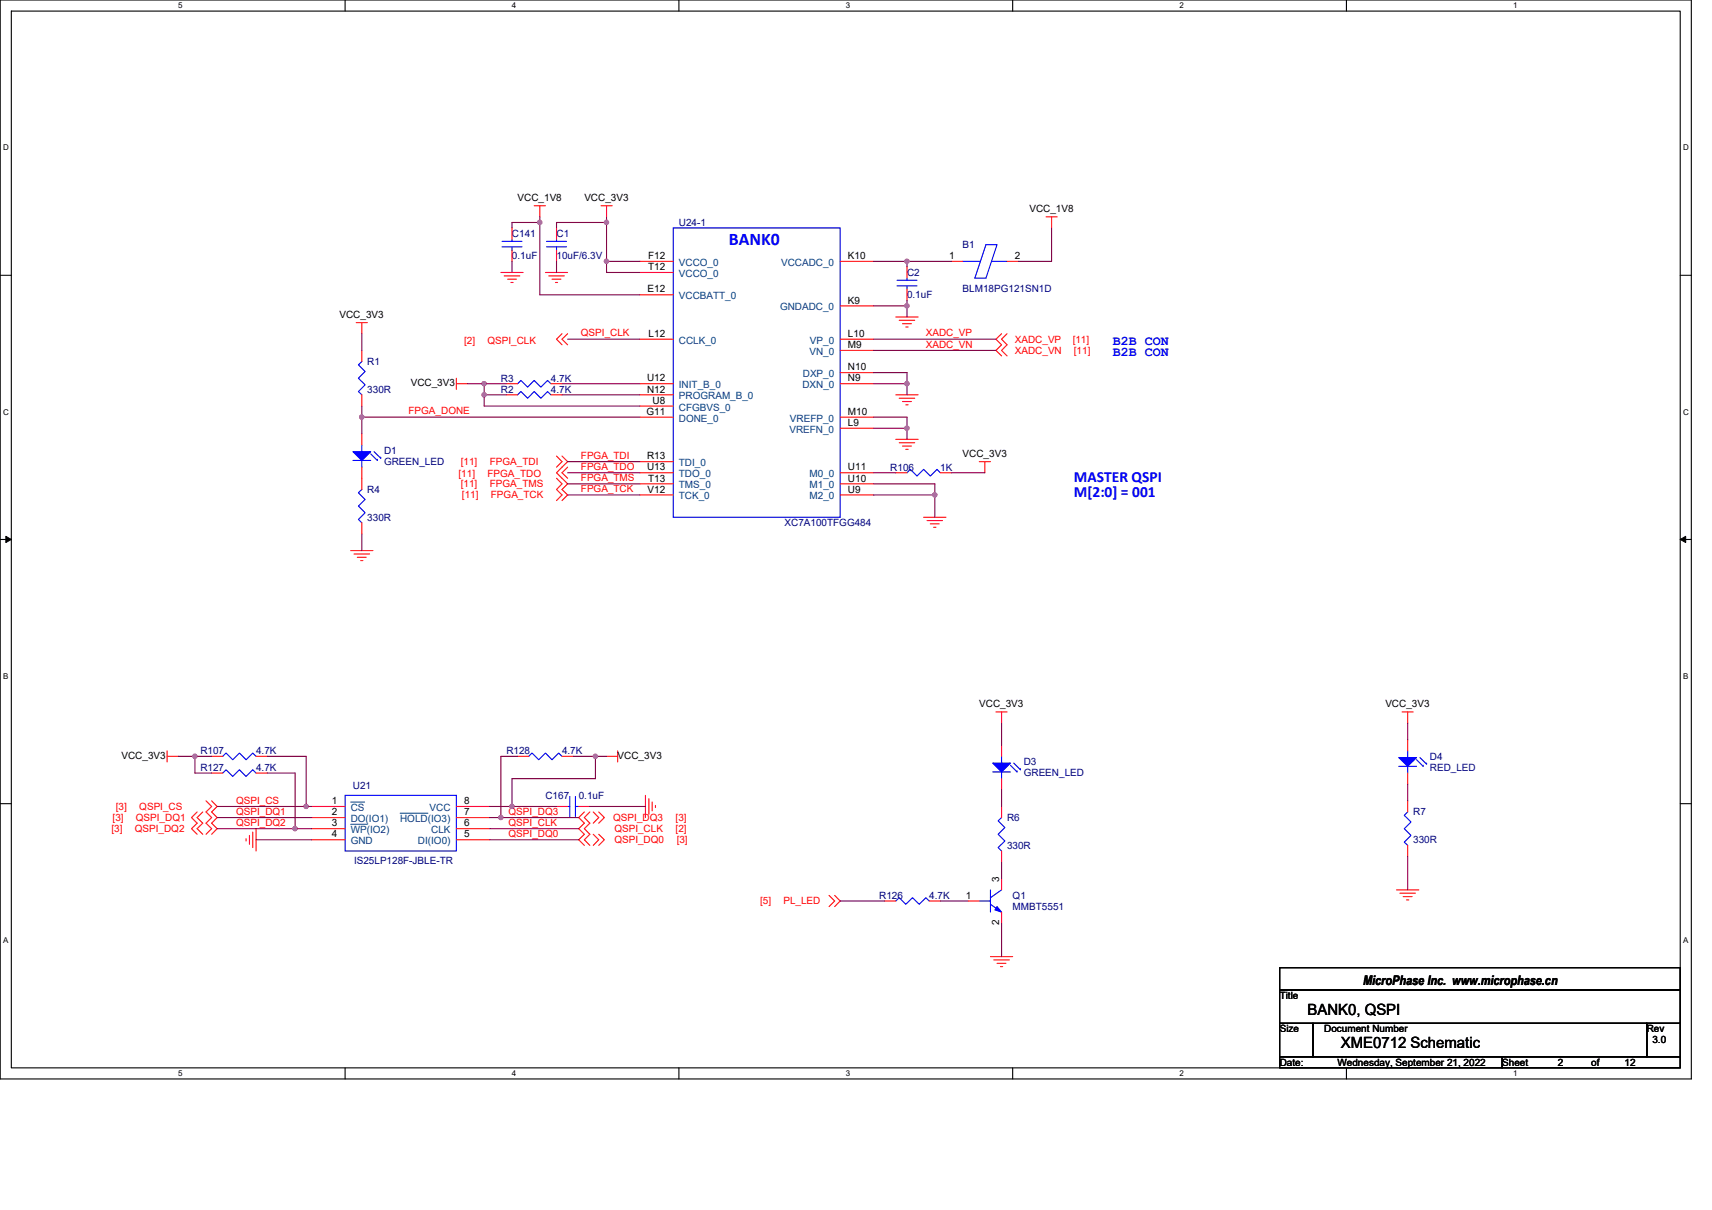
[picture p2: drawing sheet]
<svg xmlns="http://www.w3.org/2000/svg" width="297mm" height="210mm" viewBox="0 0 297 210" stroke-linecap="round" stroke-linejoin="round" font-family="sans-serif">
<path d="M0 0h293.5v187.2h-293.5zM2 1.9h289.5v183.4h-289.5z" fill="none" stroke="#000" stroke-width=".19"/>
<g fill="#fff">
<path d="M30.9 .2h.8v1.6h-.8z"/>
<path d="M30.9 185.5h.8v1.6h-.8z"/>
</g>
<path d="M59.9 0v1.9M59.9 185.3v1.9" fill="none" stroke="#000" stroke-width=".19"/>
<g fill="#fff">
<path d="M88.8 .2h.8v1.6h-.8z"/>
<path d="M88.8 185.5h.8v1.6h-.8z"/>
</g>
<path d="M117.8 0v1.9M117.8 185.3v1.9" fill="none" stroke="#000" stroke-width=".19"/>
<g fill="#fff">
<path d="M146.7 .2h.8v1.6h-.8z"/>
<path d="M146.7 185.5h.8v1.6h-.8z"/>
</g>
<path d="M175.7 0v1.9M175.7 185.3v1.9" fill="none" stroke="#000" stroke-width=".19"/>
<g fill="#fff">
<path d="M204.7 .2h.7v1.6h-.7z"/>
<path d="M204.7 185.5h.7v1.6h-.7z"/>
</g>
<path d="M233.6 0v1.9M233.6 185.3v1.9" fill="none" stroke="#000" stroke-width=".19"/>
<g fill="#fff">
<path d="M262.6 .2h.7v1.6h-.7z"/>
<path d="M262.6 185.5h.7v1.6h-.7z"/>
<path d="M.5 24.8h1v1.6h-1z"/>
<path d="M292 24.8h1v1.6h-1z"/>
<path d="M.5 70.7h1v1.5h-1z"/>
<path d="M292 70.7h1v1.5h-1z"/>
</g>
<path d="M0 47.8h2M291.5 47.8h2" fill="none" stroke="#000" stroke-width=".19"/>
<g fill="#fff">
<path d="M.5 116.5h.9v1.6h-.9z"/>
<path d="M292 116.5h.9v1.6h-.9z"/>
</g>
<path d="M0 93.6h2M291.5 93.6h2" fill="none" stroke="#000" stroke-width=".19"/>
<path d="M1 93.1l1 .5-1 .5zM291.5 93.6l1-.5v1z" fill="#000" stroke="#000" stroke-width=".17"/>
<g fill="#fff">
<path d="M.5 162.4h.9v1.5h-.9z"/>
<path d="M292 162.4h.9v1.5h-.9z"/>
</g>
<path d="M0 139.5h2M291.5 139.5h2M222 167.9h69.5v3.9h-69.5zM222 171.8h69.5v5.8h-69.5zM222 177.6h5.8v5.8h-5.8zM227.8 177.6h57.9v5.8h-57.9zM285.7 177.6h5.8v5.8h-5.8zM222 183.4h38.6v1.9h-38.6zM260.6 183.4h30.9v1.9h-30.9z" fill="none" stroke="#000" stroke-width=".19"/>
<g fill="none" stroke="#f00" stroke-width=".19">
<path d="M88.8 39.6v1.9M92.7 35.7h1.9M93.7 35.7v1.9M96.6 39.6v1.9M104.3 35.7h1.9M105.2 35.7v1.9M181.5 37.6h1.9M182.5 37.6v2M61.8 56h1.9M62.8 56v1.9M86.9 47.3h3.9M87.5 47.9h2.7"/>
<path d="M88.1 48.5h1.5M88.6 49h.4M88.8 43.4v2M94.6 47.3h3.9M95.2 47.9h2.7M95.8 48.5h1.5M96.4 49h.3M96.6 43.4v2M97.5 57.9l-.9 1 .9 .9M98.5 57.9l-1 1 1 .9M111 51.2h5.8M111 45.4h5.8"/>
<path d="M111 47.3h5.8M111 58.9h5.8M145.8 53.1h5.8M145.8 45.4h5.8M145.8 58.9h5.8M155.4 55h3.9M156 55.6h2.7M156.6 56.2h1.5M157.2 56.7h.4M157.4 46.3v2M157.4 50.2v1.9M165.1 45.4h1.9"/>
<path d="M173.8 57.9l-1 1 1 .9-1 1 1 1M174.7 45.4h2M174.7 57.9l-.9 1 .9 .9-.9 1 .9 1M62.8 75.3v1.9M62.8 68.5v2M62.8 60.8v1.9M79.2 66.6h1.9M79.2 65.6v2M87.9 68.5h1.9M87.9 66.6h1.9M95.6 68.5h1.9M95.6 66.6h1.9"/>
<path d="M96.6 79.1l.9 1-.9 1M97.5 79.1l1 1-1.9 1.9 1.9 2-1 .9 1 1-1 1M111 66.6h5.8M111 68.5h5.8M111 70.5h5.8M111 72.4h5.8M145.8 72.4h5.8M145.8 74.3h5.8M145.8 64.7h5.8M145.8 66.6h5.8M145.8 60.8h5.8M155.4 76.2h3.9"/>
<path d="M155.4 68.5h3.9M156 76.8h2.7M156 69.1h2.7M156.6 77.4h1.5M156.6 69.7h1.5M157.2 78h.4M157.2 70.3h.4M60.9 95.5h3.8M61.4 96.1h2.7M62 96.7h1.5M62.6 97.3h.4M62.8 90.7v1.9"/>
<path d="M62.8 81.1v3.8M96.6 83l.9 1-.9 .9 .9 1-.9 1M98.5 81.1l-1 .9 1 1M111 80.1h5.8M111 82h5.8M111 84h5.8M111 85.9h5.8M145.8 82h5.8M145.8 84h5.8M145.8 85.9h5.8M155.4 82h2M160.2 89.8h3.9"/>
<path d="M160.8 90.3h2.7M161.4 90.9h1.6M162 91.5h.4M163.1 82h2M169.9 80.1h1.9M170.9 80.1v1.9M29 131.3h1.9M29 130.3v1.9M35.7 139l1 1-1 .9 1 1-1 1 1 .9-1 1M36.7 139l1 1-1 .9 1 1-1 1 1 .9-1 1M36.7 134.2h1.9M36.7 131.3h1.9"/>
<path d="M44.4 134.2h2M44.4 131.3h2M54.1 140h5.8M79.2 140h5.8M89.8 131.3h1.9M96.6 140h1.9M97.5 131.3h2M100.4 140h1.9M105.2 131.3h2M107.2 130.3v1.9M112 138v3.9M112.6 138.6v2.7"/>
<path d="M113.2 139.2v1.5M113.7 139.8v.3M172.8 123.5h1.9M173.8 123.5v2M173.8 140v1.9M173.8 135.1v2M173.8 129.3v2M243.3 123.5h1.9M244.2 123.5v2M244.2 134.2v1.9M244.2 128.4v1.9M244.2 139v1.9"/>
<path d="M34.2 140.9l-1 1 1 1-1 .9 1 1M35.2 140.9l-1 1 1 1-1 .9 1 1M42.7 145.5v.4M43.3 145v1.5M43.9 144.4v2.7M44.4 143.8v3.9M54.1 141.9h5.8M54.1 143.8h5.8M54.1 145.7h5.8M79.2 145.7h5.8M79.2 143.8h5.8M79.2 141.9h5.8"/>
<path d="M101.4 140.9l-1 1 1 1-1 .9 1 1-1 .9 1 1M102.3 140.9l-.9 1 .9 1-.9 .9 .9 1-.9 .9 .9 1M102.9 140.9l1 1-1 1M102.9 144.8l1 .9-1 1M103.9 140.9l1 1-1 1M103.9 144.8l1 .9-1 1M143.8 155.4l1 1-1 .9M144.8 155.4l1 1-1 .9M153.5 156.4h1.9M161.2 156.4h1.9M168 156.4h1.9M173.8 158.3v1.9"/>
<path d="M173.8 152.5v1.9M173.8 147.7v1.9M242.3 154.4h3.9M242.9 155h2.7M243.5 155.6h1.5M244 156.2h.4M244.2 146.7v1.9M171.8 166h3.9M172.4 166.6h2.7M173 167.2h1.5M173.6 167.7h.4"/>
</g>
<g fill="#00f" stroke="#00f" stroke-width=".19">
<path d="M242.7 131.5h3.1l-1.6 1.5z" fill-rule="evenodd"/>
<path d="M173 157.3l.8 1-1.2-.4z" fill-rule="evenodd"/>
<path d="M61.2 78.4h3.1l-1.5 1.5z" fill-rule="evenodd"/>
<path d="M172.2 132.4h3.1l-1.5 1.6z" fill-rule="evenodd"/>
</g>
<g fill="none" stroke="#00f" stroke-width=".19">
<path d="M116.8 39.6h29v50.2h-29zM87.1 42.8h3.5M87.1 41.9h3.5M88.8 41.5v.4M88.8 42.8v.6M94.8 42.8h3.5M94.8 41.9h3.5M96.6 41.5v.4M96.6 42.8v.6M155.6 49.6h3.5M155.6 48.6h3.5M157.4 48.3v.3"/>
<path d="M157.4 49.6v.6M167 45.4h3.1M171.1 42.5h1.9l-1.9 5.8h-2zM172 45.4h2.7M61.2 79.9h3.1M62.8 77.2v1.2M62.8 79.9v1.2M62.8 62.7l-.6 .6 1.1 1.2-1.1 1.1 1.1 1.2-1.1 1.1 .6 .6M64.3 78.8l1.2 1.1v-.2M64.9 78.4l1.2 1.1v-.2M89.8 68.5l.6-.6 1.1 1.2 1.2-1.2 1.1 1.2 1.2-1.2 .6 .6M89.8 66.6l.6-.6 1.1 1.2 1.2-1.2 1.1 1.2 1.2-1.2 .6 .6"/>
<path d="M62.8 84.9l-.6 .6 1.1 1.2-1.1 1.1 1.1 1.2-1.1 1.1 .6 .6M157.4 82l.5-.6 1.2 1.2 1.1-1.2 1.2 1.2 1.2-1.2 .5 .6M38.6 134.2l.6-.6 1.2 1.1 1.1-1.1 1.2 1.1 1.2-1.1 .5 .6M38.6 131.3l.6-.6 1.2 1.1 1.1-1.1 1.2 1.1 1.2-1.1 .5 .6M59.9 138h19.3v9.7h-19.3zM91.7 131.3l.6-.6 1.2 1.1 1.1-1.1 1.2 1.1 1.1-1.1 .6 .6M98.5 140h.4M98.9 138.2v3.5M99.8 140h.6M99.8 138.2v3.5M172.2 134h3.1M173.8 131.3v1.1"/>
<path d="M173.8 134v1.1M175.3 132.8l1.2 1.2v-.2M175.9 132.4l1.2 1.2v-.2M242.7 133h3.1M244.2 130.3v1.2M244.2 133v1.2M245.8 131.8l1.1 1.2v-.2M246.4 131.5l1.1 1.1v-.2M155.4 156.4l.6-.6 1.2 1.1 1.1-1.1 1.2 1.1 1.2-1.1 .5 .6M169.9 156.4h1.9M171.8 154.4v3.9M171.8 156.9l2 1.4"/>
<path d="M173.8 154.4l-2 1.4M173.8 141.9l-.6 .6 1.1 1.1-1.1 1.2 1.1 1.1-1.1 1.2 .6 .6M244.2 140.9l-.6 .6 1.2 1.1-1.2 1.2 1.2 1.2-1.2 1.1 .6 .6"/>
</g>
<path d="M60.9 139.2h2.4M60.9 143h2.8M69.4 141.1h4.8" fill="none" stroke="#004080" stroke-width=".17"/>
<g fill="none" stroke="#800040" stroke-width=".19">
<path d="M93.7 37.6v1M93.7 38.6v12.6h17.3M93.7 38.6h-4.9v1M105.2 37.6v1M105.2 38.6h-8.6v1M105.2 38.6v6.8M182.5 39.6v5.8h-5.8M62.8 57.9v2.9M88.8 45.4v1.9M96.6 45.4v1.9M98.5 58.9h12.5M105.2 45.4h5.8"/>
<path d="M105.2 45.4v1.9h5.8M151.6 58.9h21.2M151.6 45.4h5.8M151.6 53.1h5.8M157.4 45.4h7.7M157.4 52.1v1M157.4 53.1v1.9M157.4 45.4v.9M62.8 70.5v1.9M62.8 72.4v2.9M62.8 72.4h48.2M81.1 66.6h2.9"/>
<path d="M84 68.5h3.9M84 66.6h3.9M84 68.5v2h27M84 66.6v1.9M97.5 68.5h13.5M97.5 66.6h13.5M151.6 60.8h21.2M151.6 64.7h5.8v1.9M151.6 66.6h5.8M151.6 72.4h5.8v1.9M151.6 74.3h5.8M157.4 66.6v1.9"/>
<path d="M157.4 74.3v1.9M62.8 92.6v2.9M98.5 80.1h12.5M98.5 82h12.5M98.5 84h12.5M98.5 85.9h12.5M151.6 85.9h10.6M151.6 82h3.8M151.6 84h10.6v1.9M162.2 85.9v3.9M165.1 82h5.8M30.9 131.3h2.9"/>
<path d="M33.8 131.3h2.9M33.8 131.3v2.9h2.9M37.7 140h15.4M46.4 131.3h6.7v8.7M46.4 134.2h4.8v9.6M53.1 140h1M85 140h3.8M88.8 140h7.8M89.8 131.3h-2.9v10.6M99.5 131.3h3.8M102.3 140h9.7M103.3 131.3v3.8h-14.5v4.9"/>
<path d="M103.3 131.3h1.9M173.8 125.5v3.8M173.8 137.1v2.9M244.2 125.5v2.9M244.2 136.1v2.9M37.7 143.8h13.5M37.7 141.9h16.4M44.4 145.7h9.7M51.2 143.8h2.9M85 141.9h1.9M85 143.8h15.4M85 145.7h15.4"/>
<path d="M86.9 141.9h13.5M145.8 156.4h7.7M163.1 156.4h4.9M173.8 149.6v2.9M244.2 148.6v5.8M173.8 160.2v5.8"/>
</g>
<g fill="#f0f" stroke="#f0f" stroke-width=".19">
<circle cx="157.4" cy="45.3" r=".38"/>
<circle cx="157.4" cy="53.1" r=".38"/>
<circle cx="157.4" cy="66.6" r=".38"/>
<circle cx="84" cy="66.6" r=".38"/>
<circle cx="84" cy="68.5" r=".38"/>
<circle cx="105.2" cy="38.6" r=".38"/>
<circle cx="105.2" cy="45.3" r=".38"/>
<circle cx="162.2" cy="85.9" r=".38"/>
<circle cx="93.6" cy="38.6" r=".38"/>
<circle cx="53.1" cy="139.9" r=".38"/>
<circle cx="157.4" cy="74.3" r=".38"/>
<circle cx="62.8" cy="72.4" r=".38"/>
<circle cx="33.8" cy="131.3" r=".38"/>
<circle cx="51.2" cy="143.8" r=".38"/>
<circle cx="86.9" cy="141.9" r=".38"/>
<circle cx="88.8" cy="139.9" r=".38"/>
<circle cx="103.3" cy="131.3" r=".38"/>
</g>
<text font-size="3.1" fill="#00f" x="126.5" y="42.5">BANK0</text>
<g font-size="2.7" fill="#00f">
<text x="186.3" y="83.6">MASTER QSPI</text>
<text x="186.3" y="86.3">M[2:0] = 001</text>
</g>
<g font-size="2.7">
<text x="226.9" y="176.1">BANK0, QSPI</text>
<text x="232.6" y="181.9">XME0712 Schematic</text>
</g>
<g font-size="2.3" fill="#00f">
<text x="193.1" y="59.8">B2B CON</text>
<text x="193.1" y="61.8">B2B CON</text>
</g>
<text font-size="2.3" x="236.5" y="170.9">MicroPhase Inc. www.microphase.cn</text>
<g font-size="1.7">
<text x="89.8" y="34.9">VCC_1V8</text>
<text x="101.4" y="34.9">VCC_3V3</text>
<text x="178.6" y="36.9">VCC_1V8</text>
<text x="112.5" y="45">F12</text>
<text x="112.5" y="46.9">T12</text>
<text x="147.1" y="45">K10</text>
<text x="164.7" y="45">1</text>
<text x="176.1" y="45">2</text>
<text x="112.3" y="50.8">E12</text>
<text x="147.1" y="52.7">K9</text>
<text x="58.9" y="55.2">VCC_3V3</text>
<text x="112.5" y="58.5">L12</text>
<text x="147.1" y="58.5">L10</text>
<text x="147.1" y="64.3">N10</text>
<text x="147.1" y="60.4">M9</text>
<text x="71.3" y="67">VCC_3V3</text>
<text x="112.2" y="72">G11</text>
<text x="112.3" y="66.2">U12</text>
<text x="112.3" y="68.1">N12</text>
<text x="113.2" y="70.1">U8</text>
<text x="147.1" y="66.2">N9</text>
<text x="147.1" y="72">M10</text>
<text x="147.1" y="73.9">L9</text>
<text x="112.3" y="79.7">R13</text>
<text x="112.3" y="81.6">U13</text>
<text x="112.5" y="83.6">T13</text>
<text x="147.1" y="81.6">U11</text>
<text x="147.1" y="83.6">U10</text>
<text x="167" y="79.3">VCC_3V3</text>
<text x="112.3" y="85.5">V12</text>
<text x="147.1" y="85.5">U9</text>
<text x="169.9" y="122.8">VCC_3V3</text>
<text x="240.4" y="122.8">VCC_3V3</text>
<text x="21.1" y="131.7">VCC_3V3</text>
<text x="107.2" y="131.7">VCC_3V3</text>
<text x="57.5" y="139.6">1</text>
<text x="57.5" y="143.4">3</text>
<text x="57.5" y="141.5">2</text>
<text x="80.5" y="143.4">6</text>
<text x="80.5" y="141.5">7</text>
<text x="80.5" y="139.6">8</text>
<text x="57.5" y="145.3">4</text>
<text x="80.5" y="145.3">5</text>
<text x="167.6" y="156">1</text>
<text x="173.4" y="153.1" transform="rotate(-90 173.4 153.1)">3</text>
<text x="173.4" y="160.6" transform="rotate(-90 173.4 160.6)">2</text>
<text x="222" y="173.4">Title</text>
<text x="222" y="179.1">Size</text>
<text x="229.8" y="179.1">Document Number</text>
<text x="285.7" y="179.1">Rev</text>
<text x="222" y="184.9">Date:</text>
<text x="232.1" y="184.9">Wednesday, September 21, 2022</text>
<text x="260.6" y="184.9">Sheet</text>
<text x="270.3" y="184.9">2</text>
<text x="276.1" y="184.9">of</text>
<text x="281.9" y="184.9">12</text>
<text x="286.7" y="181.1">3.0</text>
</g>
<g font-size="1.7" fill="#000080">
<text x="88.8" y="41.1">C141</text>
<text x="96.6" y="41.1">C1</text>
<text x="117.8" y="39.2">U24-1</text>
<text x="88.8" y="45">0.1uF</text>
<text x="96.6" y="45">10uF/6.3V</text>
<text x="157.4" y="47.9">C2</text>
<text x="167" y="43.1">B1</text>
<text x="157.4" y="51.7">0.1uF</text>
<text x="167" y="50.8">BLM18PG121SN1D</text>
<text x="63.7" y="63.3">R1</text>
<text x="63.7" y="68.1">330R</text>
<text x="86.9" y="68.1">R2</text>
<text x="86.9" y="66.2">R3</text>
<text x="95.6" y="68.1">4.7K</text>
<text x="95.6" y="66.2">4.7K</text>
<text x="66.6" y="78.8">D1</text>
<text x="66.6" y="80.7">GREEN_LED</text>
<text x="154.5" y="81.7">R106</text>
<text x="163.1" y="81.7">1K</text>
<text x="63.7" y="85.5">R4</text>
<text x="63.7" y="90.3">330R</text>
<text x="136.1" y="91.3">XC7A100TFGG484</text>
<text x="34.8" y="130.9">R107</text>
<text x="44.4" y="130.9">4.7K</text>
<text x="87.9" y="130.9">R128</text>
<text x="97.5" y="130.9">4.7K</text>
<text x="248.1" y="131.8">D4</text>
<text x="34.8" y="133.8">R127</text>
<text x="44.4" y="133.8">4.7K</text>
<text x="61.2" y="136.9">U21</text>
<text x="177.6" y="132.8">D3</text>
<text x="177.6" y="134.7">GREEN_LED</text>
<text x="248.1" y="133.8">RED_LED</text>
<text x="94.6" y="138.6">C167</text>
<text x="100.4" y="138.6">0.1uF</text>
<text x="174.7" y="142.5">R6</text>
<text x="245.2" y="141.5">R7</text>
<text x="61.4" y="150">IS25LP128F-JBLE-TR</text>
<text x="174.7" y="147.3">330R</text>
<text x="245.2" y="146.3">330R</text>
<text x="152.5" y="156">R126</text>
<text x="161.2" y="156">4.7K</text>
<text x="175.7" y="156">Q1</text>
<text x="175.7" y="157.9">MMBT5551</text>
</g>
<g font-size="1.7" fill="#004080">
<text x="117.8" y="46.1">VCCO_0</text>
<text x="135.5" y="46.1">VCCADC_0</text>
<text x="117.8" y="51.9">VCCBATT_0</text>
<text x="117.8" y="48.1">VCCO_0</text>
<text x="135.3" y="53.9">GNDADC_0</text>
<text x="117.8" y="59.6">CCLK_0</text>
<text x="140.5" y="59.6">VP_0</text>
<text x="139.3" y="65.4">DXP_0</text>
<text x="140.4" y="61.6">VN_0</text>
<text x="117.8" y="67.4">INIT_B_0</text>
<text x="117.8" y="69.3">PROGRAM_B_0</text>
<text x="117.8" y="71.2">CFGBVS_0</text>
<text x="139.2" y="67.4">DXN_0</text>
<text x="117.8" y="73.2">DONE_0</text>
<text x="137" y="75.1">VREFN_0</text>
<text x="137.1" y="73.2">VREFP_0</text>
<text x="117.8" y="80.9">TDI_0</text>
<text x="117.8" y="82.8">TDO_0</text>
<text x="140.5" y="82.8">M0_0</text>
<text x="117.8" y="84.8">TMS_0</text>
<text x="117.8" y="86.7">TCK_0</text>
<text x="140.5" y="84.8">M1_0</text>
<text x="140.5" y="86.7">M2_0</text>
<text x="60.9" y="140.7">CS</text>
<text x="60.9" y="142.7">DO(IO1)</text>
<text x="69.4" y="142.7">HOLD(IO3)</text>
<text x="74.5" y="140.7">VCC</text>
<text x="60.9" y="144.6">WP(IO2)</text>
<text x="60.9" y="146.5">GND</text>
<text x="72.5" y="146.5">DI(IO0)</text>
<text x="74.8" y="144.6">CLK</text>
</g>
<g font-size="1.7" fill="#f00">
<text x="80.5" y="59.6">[2]</text>
<text x="84.6" y="59.6">QSPI_CLK</text>
<text x="100.8" y="58.4">QSPI_CLK</text>
<text x="160.6" y="58.4">XADC_VP</text>
<text x="176.1" y="59.5">XADC_VP</text>
<text x="186.1" y="59.5">[11]</text>
<text x="160.6" y="60.3">XADC_VN</text>
<text x="176.1" y="61.4">XADC_VN</text>
<text x="186.3" y="61.4">[11]</text>
<text x="70.9" y="71.9">FPGA_DONE</text>
<text x="79.6" y="82.8">[11]</text>
<text x="79.9" y="80.7">[11]</text>
<text x="84.6" y="82.8">FPGA_TDO</text>
<text x="85" y="80.7">FPGA_TDI</text>
<text x="100.8" y="79.6">FPGA_TDI</text>
<text x="100.8" y="81.6">FPGA_TDO</text>
<text x="100.8" y="83.5">FPGA_TMS</text>
<text x="79.9" y="84.5">[11]</text>
<text x="80.2" y="86.5">[11]</text>
<text x="85" y="84.5">FPGA_TMS</text>
<text x="85.2" y="86.5">FPGA_TCK</text>
<text x="100.8" y="85.4">FPGA_TCK</text>
<text x="19.5" y="142.5">[3]</text>
<text x="20.1" y="140.5">[3]</text>
<text x="23.6" y="142.5">QSPI_DQ1</text>
<text x="24.2" y="140.5">QSPI_CS</text>
<text x="41" y="139.5">QSPI_CS</text>
<text x="41" y="143.3">QSPI_DQ2</text>
<text x="41" y="141.4">QSPI_DQ1</text>
<text x="88.2" y="143.3">QSPI_CLK</text>
<text x="88.2" y="141.4">QSPI_DQ3</text>
<text x="106.4" y="142.5">QSPI_DQ3</text>
<text x="117.2" y="142.5">[3]</text>
<text x="19.3" y="144.4">[3]</text>
<text x="23.4" y="144.4">QSPI_DQ2</text>
<text x="88.2" y="145.2">QSPI_DQ0</text>
<text x="106.6" y="146.3">QSPI_DQ0</text>
<text x="106.6" y="144.4">QSPI_CLK</text>
<text x="117.2" y="144.4">[2]</text>
<text x="117.4" y="146.3">[3]</text>
<text x="131.9" y="156.9">[5]</text>
<text x="135.9" y="156.9">PL_LED</text>
</g>
<g font-size="1.4">
<text x="30.9" y="1.5">5</text>
<text x="88.8" y="1.5">4</text>
<text x="146.7" y="1.5">3</text>
<text x="204.7" y="1.5">2</text>
<text x="262.6" y="1.5">1</text>
<text x=".5" y="26.1">D</text>
<text x="292" y="26.1">D</text>
<text x=".5" y="71.9">C</text>
<text x="292" y="71.9">C</text>
<text x=".5" y="117.8">B</text>
<text x="292" y="117.8">B</text>
<text x=".5" y="163.6">A</text>
<text x="292" y="163.6">A</text>
<text x="30.9" y="186.8">5</text>
<text x="88.8" y="186.8">4</text>
<text x="146.7" y="186.8">3</text>
<text x="204.7" y="186.8">2</text>
<text x="262.6" y="186.8">1</text>
</g>
</svg>
